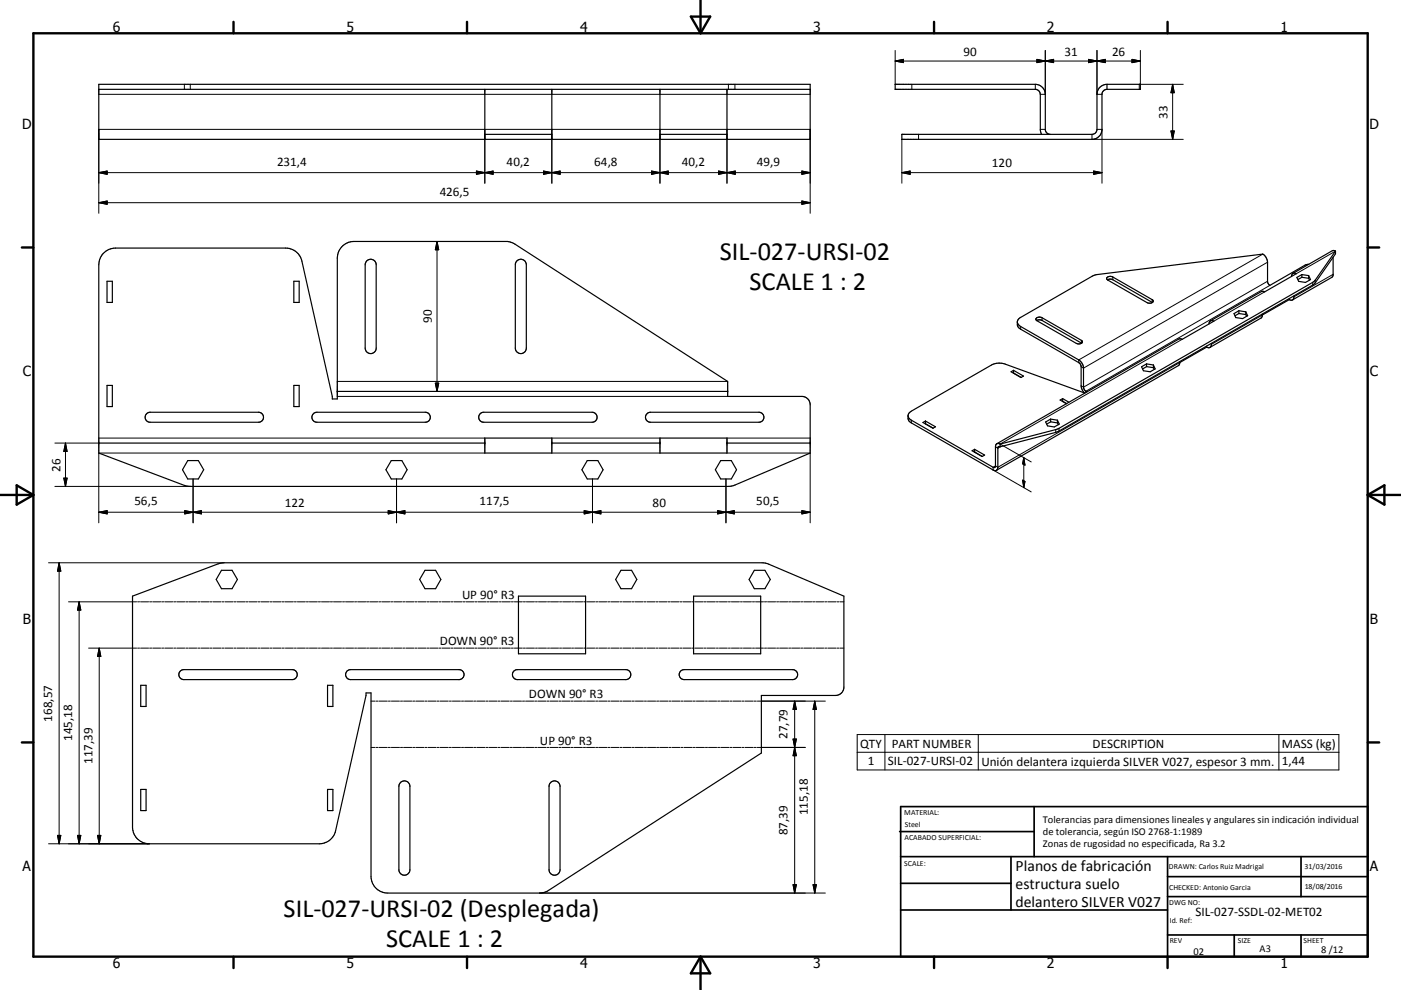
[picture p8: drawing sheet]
<svg xmlns="http://www.w3.org/2000/svg" width="420mm" height="297mm" viewBox="0 0 420 297" stroke-linecap="round" stroke-linejoin="round" font-family="sans-serif">
<g fill="none" stroke="#000" stroke-width=".36">
<path d="M29.6 25.3h213.3v16.5h-213.3zM29.6 26.8h213.3M145.4 26.8v15M165.4 26.8v15M197.9 26.8v15M218 26.8v15M331.9 25.3a3 3 0 0 0-3 3v10.5a1.51 1.51 0 0 1-1.5 1.5h-57v1.5h57a3 3 0 0 0 3-3v-10.5a1.51 1.51 0 0 1 1.5-1.5M331.9 25.3h10v1.5h-10M331.9 25.3v1.5M145.4 40.3h20M197.9 40.3h20.1M312.3 40.3l-.4-1.5v-10.5a1.56 1.56 0 0 0-1.5-1.5h-42v-1.5h42a3 3 0 0 1 3 3v10.5a1.52 1.52 0 0 0 1.5 1.5"/>
<path d="M30.9 76.1a5 5 0 0 1 3.7-1.7h51a5 5 0 0 1 4.9 3.9l9.1 40.6v.8h1.5v-42.3a5 5 0 0 1 5-5h46l1.4 .4 64.7 41.6v4.5h22.2a2.5 2.5 0 0 1 2.5 2.5v14.5l-22.6 9.6-1.4 .4h-162.8l-26.5-10v-56.5l.3-1.5zM109.9 78.3a1.66 1.66 0 0 1 1.8-.4 1.66 1.66 0 0 1 1.1 1.5v25a1.65 1.65 0 0 1-1.7 1.7 1.65 1.65 0 0 1-1.6-1.7v-25zM154.9 78.3a1.66 1.66 0 0 1 1.8-.4 1.66 1.66 0 0 1 1.1 1.5v25a1.65 1.65 0 0 1-1.7 1.7 1.65 1.65 0 0 1-1.6-1.7v-25zM392.4 79.3l-1.2 .3-10.5 6-.7-1v-5.9a3.2 3.2 0 0 0-1.4-2.5l-50.2 6.3-22.7 12.9-.4 .4-.3 .8M399.7 77.2v5.3l-.3 .6-11.9 6.9M400.4 75.3l-1-.1-11.8 6.8M400.4 75.3l-6.1 8.8-.7 .6-76.1 43.8-17.6 4.7M400.4 75.3v.9l-6.1 8.7-.7 .6-76.1 43.8-17.6 4.7M32.1 84.4h1.6v6.3h-1.6zM88.1 84.4h1.6v6.3h-1.6zM305 96.6l.1 1.3 .9 .9 17.7 10.2 .4 .8v6a3.2 3.2 0 0 0 1.1 2.2M305 96.6l.3 .7 .7 .6 17.4 10.1a3.2 3.2 0 0 1 1.4 2.4v5.8a1.73 1.73 0 0 0 1.1 1.4"/>
<path d="M310.7 95.4l.8-.3 .9 .2 11.8 6.8a.56 .56 0 0 1 .3 .7 .56 .56 0 0 1-.7 .4l-1.1-.2-11.8-6.8-.4-.4zM310.8 96.2l.8-.3 .6 .1 12.1 6.9M331.9 83.2l.8-.3 .8 .1 11.9 6.9a.63 .63 0 0 1 .2 .8 .63 .63 0 0 1-.8 .3l-.9-.2-11.8-6.8-.3-.4zM332 84l.8-.3 .8 .2 11.9 6.8M362.5 97.2a.86 .86 0 0 1 .4-.9 .86 .86 0 0 1 1 .1l-9.5 5.4-1-.1-54.5 31.4M371.4 94.1l2.1 .3M371.4 94.1l-1.2 .6M371.4 93.2l2.1 .4M371.4 93.2v.9M371.4 93.2l-1.4 .9 .5 1.2 2.1 .3 1.5-.9-.6-1.1M373.5 94.4l.2 .5M373.5 93.6v.8"/>
<path d="M378.4 94.2v.8l-.4 .4-15.2 8.8M386.5 89.9l-8.1 4.6M386.5 89.6v.3M387.2 82.9a.87 .87 0 0 1 .4-.9 .87 .87 0 0 1 1 .1l-9.4 5.5-1-.1-15.3 8.8M387.9 88.8a.92 .92 0 0 1-.2 1.1 .92 .92 0 0 1-1.2 0M390.3 83.2l2 .3M390.3 83.2l-1.2 .7M390.3 82.4l-1.5 .8 .5 1.2 2.1 .3 1.5-.8-.6-1.2M390.3 82.4l2 .3M390.3 82.4v.8M392.3 83.5l.3 .5M392.3 82.7v.8"/>
<path d="M32.1 115.6h1.6v6.4h-1.6zM88.1 115.6h1.6v6.4h-1.6zM101.1 117.4h117.1M303.1 111.5l.8-.4 3 1.7-.8 .5zM303.9 111.9l2.2 1.3M303.9 111.1v.8M303.9 111.9h-.1M318.6 119.6l1.9 1.1M318.6 119.6v.8M318.6 119.6l-.8 .4 1.9 1.1M325.2 118l-23.8-8.7a5.1 5.1 0 0 0-4.1 .2l-24.1 13.8-.7 .7-.3 .7M343.7 110l2.1 .3"/>
<path d="M343.7 110l-1.1 .7M343.7 109.2l-1.5 .8 .6 1.2 2 .3 1.5-.8-.5-1.2M343.7 109.2l2.1 .3M343.7 109.2v.8M345.8 110.3l.2 .5M345.8 109.5v.8M353.7 108.5v.3M353.7 108.8l-.4 .9-54.6 31.5-1-.2-24.5-14.1-.8-.9-.2-1.3M361.8 104.1l-8.1 4.7M361.8 103.8v.3M363.2 103a.93 .93 0 0 1-.3 1.1 .93 .93 0 0 1-1.1 0M29.6 132.9h115.8"/>
<path d="M43.9 124.1l1.1-.4h32.5a1.5 1.5 0 0 1 1.5 1.5 1.5 1.5 0 0 1-1.5 1.5h-32.5a1.48 1.48 0 0 1-1.4-.9 1.48 1.48 0 0 1 .3-1.7zM56.3 138.2h3.2l1.6 2.7-1.6 2.8h-3.2l-1.6-2.8zM93.8 124.3l.4-.4 .8-.2h32.5a1.5 1.5 0 0 1 1.5 1.5 1.5 1.5 0 0 1-1.5 1.5h-32.5a1.5 1.5 0 0 1-1.2-2.4zM117.3 138.2h3.2l1.6 2.7-1.6 2.8h-3.2l-1.6-2.8zM144 124.1l1-.4h32.5a1.5 1.5 0 0 1 1.5 1.5 1.5 1.5 0 0 1-1.5 1.5h-32.5a1.48 1.48 0 0 1-1.4-.9 1.48 1.48 0 0 1 .4-1.7zM145.4 131.4h20v4.5h-20zM165.4 132.9h32.5M176.1 138.2h3.1l1.6 2.7-1.6 2.8h-3.1l-1.6-2.8zM194.2 123.9l.8-.2h32.5a1.5 1.5 0 0 1 1.5 1.5 1.5 1.5 0 0 1-1.5 1.5h-32.5a1.51 1.51 0 0 1-1.4-1.1 1.51 1.51 0 0 1 .6-1.7zM197.9 131.4h20.1v4.5h-20.1zM216.1 138.2h3.1l1.6 2.7-1.6 2.8h-3.1l-1.6-2.8zM218 132.9h24.9"/>
<path d="M272.2 124.7l.3 .8 .7 .6 24.8 14.2 .4-.5v-5.8a.86 .86 0 0 1 .5-.9 .86 .86 0 0 1 1 .1M277.5 126.3l-.8 .5 3 1.7M277.5 127.1l-.1 .1M277.5 126.3v.8M277.5 126.3l3 1.7-.8 .5M277.5 127.1l2.3 1.4M291.4 135.2l.8-.4 3 1.7-.8 .5zM292.2 135.6l2.3 1.3M292.2 135.6h.1M292.2 134.8v.8M299.9 134h-.5l-.2 .3v5.9l-.4 .9M299.9 133.2v.8"/>
<path d="M315 126.6l2 .3M315 126.6l-1.2 .7M315 125.7l2 .4M315 125.7v.9M315 125.7l-1.5 .9 .5 1.2 2.1 .3 1.5-.9-.6-1.1M317 126.9l.3 .5M317 126.1v.8M318.6 120.4l1.2 .7M318.6 120.4h-.1M39.7 178.8l25.7-9.6 1.8-.4 161.8 .1 1.5 .3 22.5 9.6v27.3a2.5 2.5 0 0 1-2.5 2.5h-22.2v17.3l-64.7 41.7-1.8 .3h-45.6a5 5 0 0 1-5-5v-55h-1.5v.7l-9.1 40.6a5 5 0 0 1-4.9 3.9h-51a5.1 5.1 0 0 1-5-5zM66.4 171.1h3.2l1.6 2.7-1.6 2.8h-3.2l-1.6-2.8zM127.4 171.1h3.2l1.6 2.7-1.6 2.8h-3.2l-1.6-2.8z"/>
<path d="M155.4 178.8h20.2v17.3h-20.2zM186.2 171.1h3.1l1.6 2.7-1.6 2.8h-3.1l-1.6-2.8zM207.9 178.8h20.2v17.3h-20.2zM226.2 171.1h3.1l1.6 2.7-1.6 2.8h-3.1l-1.6-2.8zM42.2 205.6h1.6v6.3h-1.6zM54.1 201.3l1-.4h32.5a1.5 1.5 0 0 1 1.5 1.5 1.5 1.5 0 0 1-1.5 1.5h-32.5a1.51 1.51 0 0 1-1.4-.9 1.51 1.51 0 0 1 .4-1.7zM98.2 205.6h1.6v6.3h-1.6zM104 201.3l1.1-.4h32.5a1.5 1.5 0 0 1 1.5 1.5 1.5 1.5 0 0 1-1.5 1.5h-32.5a1.52 1.52 0 0 1-1.4-.9 1.52 1.52 0 0 1 .3-1.7zM154.1 201.3l1-.4h32.5a1.5 1.5 0 0 1 1.5 1.5 1.5 1.5 0 0 1-1.5 1.5h-32.5a1.5 1.5 0 0 1-1.4-.9 1.5 1.5 0 0 1 .4-1.7zM204.1 201.3l1-.4h32.5a1.5 1.5 0 0 1 1.5 1.5 1.5 1.5 0 0 1-1.5 1.5h-32.5a1.52 1.52 0 0 1-1.3-.9 1.52 1.52 0 0 1 .3-1.7zM42.2 236.8h1.6v6.4h-1.6zM98.2 236.8h1.6v6.4h-1.6z"/>
<path d="M120 234.8a1.66 1.66 0 0 1 1.8-.4 1.66 1.66 0 0 1 1.1 1.5v25a1.65 1.65 0 0 1-1.7 1.7 1.65 1.65 0 0 1-1.6-1.7v-25zM165 234.8a1.66 1.66 0 0 1 1.8-.4 1.66 1.66 0 0 1 1.1 1.5v25a1.65 1.65 0 0 1-1.6 1.7 1.65 1.65 0 0 1-1.7-1.7v-25z"/>
</g>
<g fill="none" stroke="#000" stroke-width=".3">
<path d="M268.4 18.3h73.5M268.4 18.3l2.5-.5v1zM268.4 15.1v10.2M310.9 17.8l2.5 .5-2.5 .5zM313.4 15.1v13.2h-1.5M313.4 18.3l2.5-.5v1zM326.4 17.8l2.5 .5-2.5 .5zM328.9 15.1v13.2h1.5M328.9 18.3l2.5-.5v1zM339.4 17.8l2.5 .5-2.5 .5zM341.9 15.1v10.2M29.6 28.3h213.3"/>
<path d="M55.3 25.3v1.5M57 25.3v1.5M145.4 38.8v16.2M165.4 38.8v16.2M197.9 38.8v16.2M218 38.8v16.2M218.4 25.3v1.5M220.3 25.3v1.5M273.4 25.3v1.5M310.4 25.3v1.5M311.9 38.8h1.5M328.9 38.8h1.5v16.2"/>
<path d="M351.1 39.3h1l-.5 2.5zM351.6 25.3v16.5M351.6 25.3l.5 2.5h-1zM354.7 25.3h-13.1v1.5M29.6 51.8h213.3M29.6 51.8l2.5-.5v1zM142.8 51.3l2.6 .5-2.6 .5zM145.4 51.8l2.4-.5v1zM163 51.3l2.4 .5-2.4 .5zM165.4 51.8l2.5-.5v1zM195.3 51.3l2.6 .5-2.6 .5zM197.9 51.8l2.4-.5v1z"/>
<path d="M215.4 51.3l2.6 .5-2.6 .5zM218 51.8l2.4-.5v1zM240.4 51.3l2.5 .5-2.5 .5zM270.4 51.8h60M270.4 51.8l2.5-.5v1zM270.4 41.8v13.2M275.4 40.3v1.5M327.4 40.3v1.5h27.3M327.9 51.3l2.5 .5-2.5 .5zM29.6 64v-25.2h213.3v25.2M29.6 60.8h213.3M29.6 60.8l2.5-.5v1z"/>
<path d="M131 72.4v45M131 72.4l.5 2.5h-1zM240.4 60.3l2.5 .5-2.5 .5zM378.6 76.2l-55.2 31.8v.8M380 78.7l-55.2 31.7-.7-.4M400.4 75.3l-11.8 6.8M306 97.9v.9M312.4 95.3v.8M333.6 83.1v.8M345.4 89.9v.8M378.4 94.5l-15.2 8.8M379.2 87.6l-15.3 8.8"/>
<path d="M380 84.4l-55.2 31.8-.7-.4M380.7 85.6l-55.1 31.8v.4M393.6 84.7v.8M394.3 84.1v.8M399.7 82.3l-11.8 6.8M101.1 118.9h117.1M101.1 114.4h117.1M130.5 114.9h1l-.5 2.5zM324.2 102.1v.8M353.7 108.8l-54.5 31.4-.8-.4-.7 .4v.8l11.5 6.6M354.4 101.8l-54.5 31.4 9.3 5.4M16.5 132.9h13.1"/>
<path d="M19.6 132.9v13M19.6 132.9l.5 2.5h-1zM29.6 131.4h115.8M145.4 135.9h-115.8v21M165.4 131.4h32.5M165.4 135.9h32.5M218 131.4h24.9M218 135.9h24.9v21M273.2 126.1v.8M298.4 134l.8 .5 .7-.5M306.9 137.3v9M306.9 137.3l.4 2.3-.7-.5z"/>
<path d="M316.5 128.9v.8M317.5 128.5v.8M16.5 145.9h40.5M19.1 143.4h1l-.5 2.5zM29.6 153.7h213.3M29.6 153.7l2.5-.5v1zM55.4 153.2l2.5 .5-2.5 .5zM57.9 153.7l2.5-.5v1zM57.9 143.7v13.2M116.4 153.2l2.5 .5-2.5 .5zM118.9 143.7v13.2M118.9 153.7l2.5-.5v1z"/>
<path d="M175.1 153.2l2.5 .5-2.5 .5zM177.6 143.7v13.2M177.6 153.7l2.6-.5v1zM215.2 153.2l2.4 .5-2.4 .5zM217.6 143.7v13.2M217.6 153.7l2.5-.5v1zM240.4 153.2l2.5 .5-2.5 .5zM306.6 144l.7 .5-.4 1.8zM14.6 168.8h52.6M17.7 168.8v84.3M17.7 168.8l.5 2.6h-1zM20.5 180.6h20.4"/>
<path d="M23.7 180.6v72.5M23.7 180.6l.5 2.4h-1zM26.6 194.4h14.3M29.7 194.4v58.7M29.7 194.4l.5 2.5h-1zM41.3 194.4h.5M41.3 180.6h.5M42.1 194.4h2.5M42.1 180.6h2.5M44.9 194.4h.6M44.9 180.6h.6M45.8 194.4h2.4"/>
<path d="M45.8 180.6h2.4M48.5 194.4h.6M48.5 180.6h.6M49.4 194.4h2.4M49.4 180.6h2.4M52.1 194.4h.6M52.1 180.6h.6M53 194.4h2.4M53 180.6h2.4M55.7 194.4h.6M55.7 180.6h.6M56.6 194.4h2.4"/>
<path d="M56.6 180.6h2.4M59.3 194.4h.6M59.3 180.6h.6M60.2 194.4h2.4M60.2 180.6h2.4M62.9 194.4h.6M62.9 180.6h.6M63.8 194.4h2.4M63.8 180.6h2.4M66.6 194.4h.5M66.6 180.6h.5M67.4 194.4h2.5"/>
<path d="M67.4 180.6h2.5M70.2 194.4h.6M70.2 180.6h.6M71.1 194.4h2.4M71.1 180.6h2.4M73.8 194.4h.6M73.8 180.6h.6M74.7 194.4h2.4M74.7 180.6h2.4M77.4 194.4h.6M77.4 180.6h.6M78.3 194.4h2.4"/>
<path d="M78.3 180.6h2.4M81 194.4h.6M81 180.6h.6M81.9 194.4h2.4M81.9 180.6h2.4M84.6 194.4h.6M84.6 180.6h.6M85.5 194.4h2.4M85.5 180.6h2.4M88.2 194.4h.6M88.2 180.6h.6M89.1 194.4h2.5"/>
<path d="M89.1 180.6h2.5M91.9 194.4h.6M91.9 180.6h.6M92.7 194.4h2.5M92.7 180.6h2.5M95.5 194.4h.6M95.5 180.6h.6M96.4 194.4h2.4M96.4 180.6h2.4M99.1 194.4h.6M99.1 180.6h.6M100 194.4h2.4"/>
<path d="M100 180.6h2.4M102.7 194.4h.6M102.7 180.6h.6M103.6 194.4h2.4M103.6 180.6h2.4M106.3 194.4h.6M106.3 180.6h.6M107.2 194.4h2.4M107.2 180.6h2.4M109.9 194.4h.6M109.9 180.6h.6M110.8 194.4h2.4"/>
<path d="M110.8 180.6h2.4M113.5 194.4h.6M113.5 180.6h.6M114.4 194.4h2.5M114.4 180.6h2.5M117.2 194.4h.6M117.2 180.6h.6M118.1 194.4h2.4M118.1 180.6h2.4M120.8 194.4h.6M120.8 180.6h.6M121.7 194.4h2.4"/>
<path d="M121.7 180.6h2.4M124.4 194.4h.6M124.4 180.6h.6M125.3 194.4h2.4M125.3 180.6h2.4M128 194.4h.6M128 180.6h.6M128.9 194.4h2.4M128.9 180.6h2.4M131.6 194.4h.6M131.6 180.6h.6M132.5 194.4h2.4"/>
<path d="M132.5 180.6h2.4M135.2 194.4h.6M135.2 180.6h.6M136.1 194.4h2.4M136.1 180.6h2.4M138.8 194.4h.6M138.8 180.6h.6M139.7 194.4h2.5M139.7 180.6h2.5M142.5 194.4h.6M142.5 180.6h.6M143.4 194.4h2.4"/>
<path d="M143.4 180.6h2.4M146.1 194.4h.6M146.1 180.6h.6M147 194.4h2.4M147 180.6h2.4M149.7 194.4h.6M149.7 180.6h.6M150.6 194.4h2.4M150.6 180.6h2.4M153.3 194.4h.6M153.3 180.6h.6M154.2 194.4h2.4"/>
<path d="M154.2 180.6h2.4M156.9 194.4h.6M156.9 180.6h.6M157.8 194.4h2.4M157.8 180.6h2.4M160.5 194.4h.6M160.5 180.6h.6M161.4 194.4h2.4M161.4 180.6h2.4M164.1 194.4h.7M164.1 180.6h.7M165 194.4h2.4"/>
<path d="M165 180.6h2.4M167.8 194.4h.6M167.8 180.6h.6M168.7 194.4h2.4M168.7 180.6h2.4M171.4 194.4h.6M171.4 180.6h.6M172.3 194.4h2.4M172.3 180.6h2.4M175 194.4h.6M175 180.6h.6M175.9 194.4h2.4"/>
<path d="M175.9 180.6h2.4M178.6 194.4h.6M178.6 180.6h.6M179.5 194.4h2.4M179.5 180.6h2.4M182.2 194.4h.6M182.2 180.6h.6M183.1 194.4h2.4M183.1 180.6h2.4M185.8 194.4h.6M185.8 180.6h.6M186.7 194.4h2.4"/>
<path d="M186.7 180.6h2.4M189.5 194.4h.6M189.5 180.6h.6M190.4 194.4h2.4M190.4 180.6h2.4M193.1 194.4h.6M193.1 180.6h.6M194 194.4h2.4M194 180.6h2.4M196.7 194.4h.6M196.7 180.6h.6M197.6 194.4h2.4"/>
<path d="M197.6 180.6h2.4M200.3 194.4h.6M200.3 180.6h.6M201.2 194.4h2.4M201.2 180.6h2.4M203.9 194.4h.6M203.9 180.6h.6M204.8 194.4h2.4M204.8 180.6h2.4M207.5 194.4h.6M207.5 180.6h.6M208.4 194.4h2.4"/>
<path d="M208.4 180.6h2.4M211.1 194.4h.6M211.1 180.6h.6M212 194.4h2.4M212 180.6h2.4M214.8 194.4h.6M214.8 180.6h.6M215.7 194.4h2.4M215.7 180.6h2.4M218.4 194.4h.6M218.4 180.6h.6M219.3 194.4h2.4"/>
<path d="M219.3 180.6h2.4M222 194.4h.6M222 180.6h.6M222.9 194.4h2.4M222.9 180.6h2.4M225.6 194.4h.6M225.6 180.6h.6M226.5 194.4h2.4M226.5 180.6h2.4M229.2 194.4h.6M229.2 180.6h.6M230.1 194.4h2.4"/>
<path d="M230.1 180.6h2.4M232.8 194.4h.6M232.8 180.6h.6M233.7 194.4h2.4M233.7 180.6h2.4M236.4 194.4h.7M236.4 180.6h.7M237.3 194.4h2.4M237.3 180.6h2.4M240.1 194.4h.6M240.1 180.6h.6M241 194.4h2.4"/>
<path d="M241 180.6h2.4M243.7 194.4h.6M243.7 180.6h.6M244.6 194.4h2.4M244.6 180.6h2.4M247.3 194.4h.6M247.3 180.6h.6M248.2 194.4h2.4M248.2 180.6h2.4M250.9 194.4h.6M250.9 180.6h.6M251.8 194.4h1.2"/>
<path d="M251.8 180.6h1.2M111.2 210.3h1.3M112.8 210.3h.6M113.7 210.3h2.4M116.4 210.3h.6M117.3 210.3h2.5M120.1 210.3h.6M121 210.3h2.4M123.7 210.3h.6M124.7 210.3h2.4M127.4 210.3h.6M128.3 210.3h2.4"/>
<path d="M131 210.3h.7M132 210.3h2.4M134.7 210.3h.6M135.6 210.3h2.5M138.4 210.3h.6M139.3 210.3h2.4M142 210.3h.6M142.9 210.3h2.5M145.7 210.3h.6M146.6 210.3h2.4M149.3 210.3h.6M150.3 210.3h2.4"/>
<path d="M153 210.3h.6M153.9 210.3h2.5M156.7 210.3h.6M157.6 210.3h2.4M160.3 210.3h.6M161.2 210.3h2.5M164 210.3h.6M164.9 210.3h2.4M167.6 210.3h.6M168.5 210.3h2.5M171.3 210.3h.6M172.2 210.3h2.4"/>
<path d="M174.9 210.3h.6M175.8 210.3h2.5M178.6 210.3h.6M179.5 210.3h2.4M182.2 210.3h.6M183.1 210.3h2.5M185.9 210.3h.6M186.8 210.3h2.4M189.6 210.3h.6M190.5 210.3h2.4M193.2 210.3h.6M194.1 210.3h2.5"/>
<path d="M196.9 210.3h.6M197.8 210.3h2.4M200.5 210.3h.6M201.4 210.3h2.5M204.2 210.3h.6M205.1 210.3h2.4M207.8 210.3h.6M208.8 210.3h2.4M211.5 210.3h.6M212.4 210.3h2.5M215.2 210.3h.6M216.1 210.3h2.4"/>
<path d="M218.8 210.3h.6M219.7 210.3h2.5M222.5 210.3h.6M223.4 210.3h2.4M226.1 210.3h.6M227 210.3h20.4M238.2 210.3v57.6M238.2 210.3l.6 2.5h-1zM244.3 210.3v57.6M244.3 210.3l.5 2.5h-1zM111.2 224.2h1.3M112.8 224.2h.6"/>
<path d="M113.7 224.2h2.4M116.4 224.2h.6M117.3 224.2h2.5M120.1 224.2h.6M121 224.2h2.4M123.7 224.2h.6M124.7 224.2h2.4M127.4 224.2h.6M128.3 224.2h2.4M131 224.2h.7M132 224.2h2.4M134.7 224.2h.6"/>
<path d="M135.6 224.2h2.5M138.4 224.2h.6M139.3 224.2h2.4M142 224.2h.6M142.9 224.2h2.5M145.7 224.2h.6M146.6 224.2h2.4M149.3 224.2h.6M150.3 224.2h2.4M153 224.2h.6M153.9 224.2h2.5M156.7 224.2h.6"/>
<path d="M157.6 224.2h2.4M160.3 224.2h.6M161.2 224.2h2.5M164 224.2h.6M164.9 224.2h2.4M167.6 224.2h.6M168.5 224.2h2.5M171.3 224.2h.6M172.2 224.2h2.4M174.9 224.2h.6M175.8 224.2h2.5M178.6 224.2h.6"/>
<path d="M179.5 224.2h2.4M182.2 224.2h.6M183.1 224.2h2.5M185.9 224.2h.6M186.8 224.2h2.4M189.6 224.2h.6M190.5 224.2h2.4M193.2 224.2h.6M194.1 224.2h2.5M196.9 224.2h.6M197.8 224.2h2.4M200.5 224.2h.6"/>
<path d="M201.4 224.2h2.5M204.2 224.2h.6M205.1 224.2h2.4M207.8 224.2h.6M208.8 224.2h2.4M211.5 224.2h.6M212.4 224.2h2.5M215.2 224.2h.6M216.1 224.2h2.4M218.8 224.2h.6M219.7 224.2h2.5M222.5 224.2h.6"/>
<path d="M223.4 224.2h2.4M226.1 224.2h.6M227 224.2h14.4M237.8 221.7h1l-.6 2.5zM238.2 224.2l.6 2.5h-1zM257 220.4h144.4v10.6h-144.4zM257 225.7h144.4M265.3 220.4v10.6M293.3 220.4v10.6M383.4 220.4v10.6M14.6 253.1h30.1M17.2 250.6h1l-.5 2.5z"/>
<path d="M23.2 250.6h1l-.5 2.5zM29.2 250.6h1l-.5 2.5zM161.8 267.9h85.6M237.8 265.4h1l-.6 2.5zM243.8 265.4h1l-.5 2.5z"/>
</g>
<g fill="none" stroke="#000" stroke-width=".71">
<path d="M10 10h400v277h-400zM70 6.6v3.4M140 6.6v3.4M207.1 5h5.8l-2.9 5zM210 0v10M280 6.6v3.4M350 6.6v3.4M6.6 74.2h3.4M410 74.2h3.5M0 148.5h10M5 145.6l5 2.9-5 2.9zM410 148.5h10.1"/>
<path d="M410 148.5l5.1-2.9v5.8zM6.6 222.7h3.4M410 222.7h3.5M70 287v3.4M140 287v3.4M210 287v10M210 287l2.9 5h-5.8zM280 287v3.4M350 287v3.4"/>
</g>
<g fill="none" stroke="#000" stroke-width=".51">
<path d="M269.7 249.5h40.3M270 242h140v45h-140zM270 257h140M303.1 257v16M310 242v15M350 257v30M390.1 257v12M270 265h33.1M270 273h80M350 269h60M350 263h60M350 280.5h60"/>
<path d="M370 280.5v6.5M390.1 280.5v6.5"/>
</g>
<g fill="#000" stroke="#000" stroke-width=".3">
<path d="M268.4 18.3l2.5-.5v1zM310.9 17.8l2.5 .5-2.5 .5zM313.4 18.3l2.5-.5v1zM326.4 17.8l2.5 .5-2.5 .5zM328.9 18.3l2.5-.5v1zM339.4 17.8l2.5 .5-2.5 .5zM351.1 39.3h1l-.5 2.5zM351.6 25.3l.5 2.5h-1zM29.6 51.8l2.5-.5v1zM142.8 51.3l2.6 .5-2.6 .5zM145.4 51.8l2.4-.5v1zM163 51.3l2.4 .5-2.4 .5z"/>
<path d="M165.4 51.8l2.5-.5v1zM195.3 51.3l2.6 .5-2.6 .5zM197.9 51.8l2.4-.5v1zM215.4 51.3l2.6 .5-2.6 .5zM218 51.8l2.4-.5v1zM240.4 51.3l2.5 .5-2.5 .5zM270.4 51.8l2.5-.5v1zM327.9 51.3l2.5 .5-2.5 .5zM29.6 60.8l2.5-.5v1zM131 72.4l.5 2.5h-1zM240.4 60.3l2.5 .5-2.5 .5zM130.5 114.9h1l-.5 2.5z"/>
<path d="M19.6 132.9l.5 2.5h-1zM306.9 137.3l.4 2.3-.7-.5zM19.1 143.4h1l-.5 2.5zM29.6 153.7l2.5-.5v1zM55.4 153.2l2.5 .5-2.5 .5zM57.9 153.7l2.5-.5v1zM116.4 153.2l2.5 .5-2.5 .5zM118.9 153.7l2.5-.5v1zM175.1 153.2l2.5 .5-2.5 .5zM177.6 153.7l2.6-.5v1zM215.2 153.2l2.4 .5-2.4 .5zM217.6 153.7l2.5-.5v1z"/>
<path d="M240.4 153.2l2.5 .5-2.5 .5zM306.6 144l.7 .5-.4 1.8zM17.7 168.8l.5 2.6h-1zM23.7 180.6l.5 2.4h-1zM29.7 194.4l.5 2.5h-1zM238.2 210.3l.6 2.5h-1zM244.3 210.3l.5 2.5h-1zM237.8 221.7h1l-.6 2.5zM238.2 224.2l.6 2.5h-1zM17.2 250.6h1l-.5 2.5zM23.2 250.6h1l-.5 2.5zM29.2 250.6h1l-.5 2.5z"/>
<path d="M237.8 265.4h1l-.6 2.5zM243.8 265.4h1l-.5 2.5z"/>
</g>
<g font-size="7.9">
<text x="215.8" y="78.1">SIL-027-URSI-02</text>
<text x="224.7" y="87.1">SCALE 1 : 2</text>
<text x="85" y="275.1">SIL-027-URSI-02 (Desplegada)</text>
<text x="115.8" y="284.1">SCALE 1 : 2</text>
</g>
<g font-size="4.7">
<text x="304.5" y="261.2">Planos de fabricación</text>
<text x="304.5" y="266.6">estructura suelo</text>
<text x="304.5" y="272">delantero SILVER V027</text>
</g>
<g font-size="4.2">
<text x="33.9" y="9.6">6</text>
<text x="103.9" y="9.6">5</text>
<text x="173.9" y="9.6">4</text>
<text x="243.8" y="9.6">3</text>
<text x="313.9" y="9.6">2</text>
<text x="383.9" y="9.6">1</text>
<text x="6.7" y="38.7">D</text>
<text x="410.5" y="38.7">D</text>
<text x="6.9" y="112.9">C</text>
<text x="410.7" y="112.9">C</text>
<text x="6.9" y="187.1">B</text>
<text x="410.7" y="187.1">B</text>
<text x="6.8" y="261.4">A</text>
<text x="410.7" y="261.4">A</text>
<text x="33.9" y="290.4">6</text>
<text x="103.9" y="290.4">5</text>
<text x="173.9" y="290.4">4</text>
<text x="243.8" y="290.4">3</text>
<text x="313.9" y="290.4">2</text>
<text x="383.9" y="290.4">1</text>
</g>
<g font-size="3.9">
<text x="288.9" y="16.8">90</text>
<text x="319.1" y="16.8">31</text>
<text x="333.4" y="16.8">26</text>
<text x="350" y="35.6" transform="rotate(-90 350 35.6)">33</text>
<text x="83.1" y="49.7">231,4</text>
<text x="151.9" y="49.7">40,2</text>
<text x="178.1" y="49.7">64,8</text>
<text x="204.4" y="49.7">40,2</text>
<text x="226.9" y="49.7">49,9</text>
<text x="297.3" y="50.2">120</text>
<text x="131.8" y="58.8">426,5</text>
<text x="129.5" y="96.9" transform="rotate(-90 129.5 96.9)">90</text>
<text x="18.1" y="141.5" transform="rotate(-90 18.1 141.5)">26</text>
<text x="40.3" y="151.6">56,5</text>
<text x="85.4" y="152.1">122</text>
<text x="143.8" y="151.6">117,5</text>
<text x="195.7" y="152.1">80</text>
<text x="226.7" y="151.6">50,5</text>
<text x="138.5" y="179.7">UP 90° R3</text>
<text x="131.9" y="193.6">DOWN 90° R3</text>
<text x="158.6" y="209.5">DOWN 90° R3</text>
<text x="15.7" y="216.5" transform="rotate(-90 15.7 216.5)">168,57</text>
<text x="236.1" y="221.7" transform="rotate(-90 236.1 221.7)">27,79</text>
<text x="21.7" y="222.3" transform="rotate(-90 21.7 222.3)">145,18</text>
<text x="161.9" y="223.4">UP 90° R3</text>
<text x="257.9" y="224.3">QTY</text>
<text x="267.4" y="224.3">PART NUMBER</text>
<text x="327.6" y="224.3">DESCRIPTION</text>
<text x="384.3" y="224.4">MASS (kg)</text>
<text x="27.7" y="229.3" transform="rotate(-90 27.7 229.3)">117,39</text>
<text x="260.2" y="229.6">1</text>
<text x="266.2" y="229.6">SIL-027-URSI-02</text>
<text x="294.2" y="229.7">Unión delantera izquierda SILVER V027, espesor 3 mm.</text>
<text x="384.3" y="229.6">1,44</text>
<text x="242.1" y="244.6" transform="rotate(-90 242.1 244.6)">115,18</text>
<text x="236.1" y="250.5" transform="rotate(-90 236.1 250.5)">87,39</text>
<text x="358.4" y="274.9">SIL-027-SSDL-02-MET02</text>
</g>
<g font-size="3.1">
<text x="312.7" y="246.8">Tolerancias para dimensiones lineales y angulares sin indicación individual</text>
<text x="312.7" y="250.4">de tolerancia, según ISO 2768-1:1989</text>
<text x="312.7" y="254">Zonas de rugosidad no especificada, Ra 3.2</text>
<text x="357.8" y="286.5">02</text>
<text x="377.6" y="285.6">A3</text>
<text x="396.1" y="285.9">8 /12</text>
</g>
<g font-size="2.4">
<text x="271.1" y="244.4">MATERIAL:</text>
<text x="271.2" y="252">ACABADO SUPERFICIAL:</text>
<text x="271.3" y="248">Steel</text>
<text x="271.1" y="259.7">SCALE:</text>
<text x="350.4" y="260.8">DRAWN: Carlos Ruiz Madrigal</text>
<text x="391.1" y="260.6">31/03/2016</text>
<text x="350.5" y="267">CHECKED: Antonio Garcia</text>
<text x="391.2" y="266.7">18/08/2016</text>
<text x="350.5" y="271.4">DWG NO:</text>
<text x="350.7" y="276.9">Id. Ref:</text>
<text x="350.7" y="282.8">REV</text>
<text x="371.1" y="282.9">SIZE</text>
<text x="390.8" y="283">SHEET</text>
</g>
</svg>
